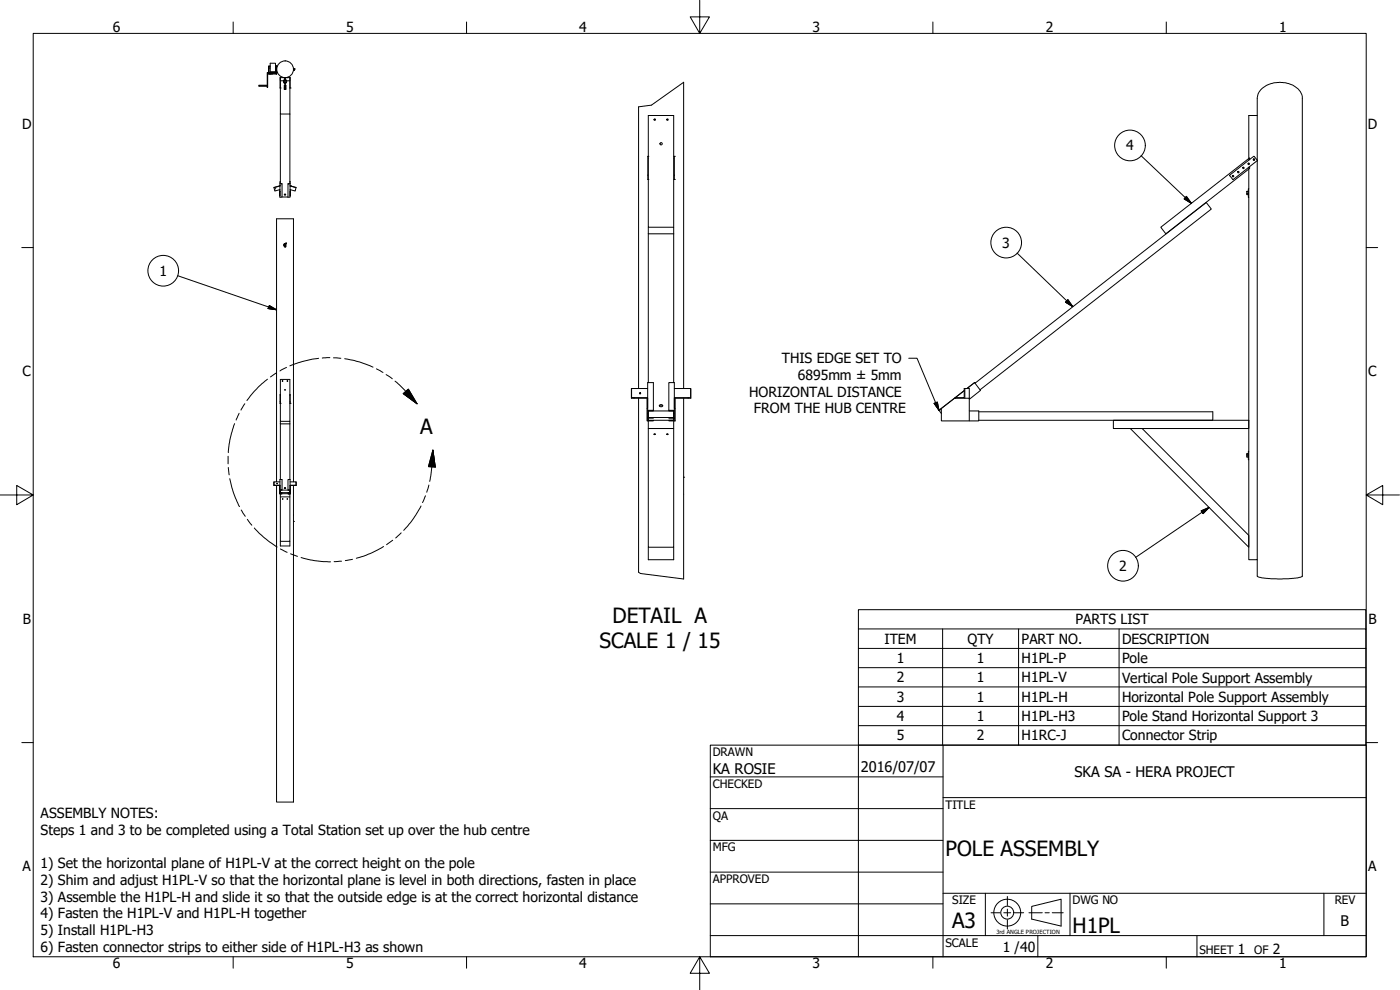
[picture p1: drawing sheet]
<svg xmlns="http://www.w3.org/2000/svg" width="420mm" height="297mm" viewBox="0 0 420 297" stroke-linecap="round" stroke-linejoin="round" font-family="sans-serif">
<!-- layer: Visible (ANSI) -->
<g fill="none" stroke="#000" stroke-width=".3">
<path d="M80.6 19.8l.1 2.4zM80.7 19.8h.4M80.7 20h.4M81.1 19h1.6v2.5h-1.6zM82.7 20h.3M82.9 19.8v2.4zM82.9 19.8h.1M82.9 19.8h-.2h.3v.2M83 20v1.8M80.2 25.6h-2.5v.3h2.5l.1-4.1v4.1M80.2 25.9l.1 .3zM80.3 21.8h2.8v.2h-2.8"/>
<path d="M80.7 22.2h2.2M80.7 20.4h.4M80.9 22.2h.1M81.8 21.9h.1M82.7 20.4h.3M83 22l-.1 .2M84.1 26.4h.1M84.1 34.2v20.9h.5v4.1h-.6l.1-4.7M85 23.3h.1M85.1 24.2h-1v10h2.9M85.3 25.7l.5-.1h-.5v.2h.4M85.3 25.8v1z"/>
<path d="M85.3 26.8h.1M85.3 23.3h-1.2v3.1M85.3 24.2h.5M85.3 26.3h.2M85.3 26.5h.2M85.4 23.3v.6M85.5 25.9h.2v.9h-.2zM85.5 25v.1M85.6 25l-.1 .7 .1-.6M85.7 23.3v.6M85.7 26.3h.1M85.7 26.5h.1"/>
<path d="M85.7 23.3h1.4v3.1M85.8 25.7l-.1 1.1zM86 23.3h.1M86 24.2h1M87 23.3v31.8l-.6 .1M87 26.4h.1M87.1 26.4h.1M88.1 20.6v.3M88.3 20.6l.2 .2-.3 .3zM88.3 20.7l-.2 .1 .2 .2M88.3 20.7h.1M88.3 20.9v.1"/>
<path d="M191.6 32.1v84.5M205.2 24.7v91.9M377.3 34.7v-5.2a5.8 5.8 0 0 1 6-4.7 6.8 6.8 0 0 1 7.4 3.6l.1 144.4a7.3 7.3 0 0 1-4.1 .9l-6.3-.2a5.5 5.5 0 0 1-3.1-.7v-4.9M83.9 55.7l-1.7 .6M83.9 57.4l.1 1.5zM83.9 55.7h.1M83.9 56.9v.5M84 55.8l-1.8 .5 .3 1 1.5-.4M84 55.2h.6M84.6 59.1h1.8M85.3 58.3h.4M87 54.5l.1 4.7h-.7v-4h.7"/>
<path d="M87.1 57.4v1.5zM87.1 55.8l1.7 .5M87.1 55.7l1.8 .5-.3 1.1-1.5-.4M87.1 55.7h.1M87.1 56.9v.5M194.4 53.8h.1M194.4 46.9h.1M194.4 46.9v6.9M194.4 53.8h.2M194.4 46.9h.2M202.2 53.8h.2M202.2 46.9h.2"/>
<path d="M202.4 53.8h.1M202.4 46.9h.1M202.4 46.9v6.9M369.1 52.5l-.1 .3M369.1 52.7l.9 1.1M374.2 58.3h.1M374.2 58h.1M374.2 57.6h.1M374.3 57.5h.3M374.3 58h.3M374.3 58.4h.3M374.6 57.4h-.4v.9"/>
<path d="M374.8 48.1v-13.4h2.5v133.2h-2.5v-117.7M374.8 56.6v2.6M374.8 48.9v.4M375 47.9v-.5l-26.6 20.8 1.5 2 25.1-19.7v-.5M376.2 46.9l.3 .1M376.2 46.9l-7.1 5.6M376.4 47l.9 1.3M377.3 48.2l-7.2 5.7-.2-.1M85.1 73.5l.1 .1M85.3 73.1v.1M85.3 73.5h.2M85.3 73.6l.2 .1"/>
<path d="M85.3 73.3l-.2 .2M85.5 73.1h.2v1h-.2zM85.7 74h.1M85.7 73.5h.1M85.7 73.7h.1M85.7 73.1h-.4l.2 .9M85.7 73.1v1l.1-.9M85.8 73.1h-.5v1v-.9M85.8 73.1v.1M85.8 72.9l.1 .2M85.9 72.9l-.3 .2M86 73.1l-.2 .1"/>
<path d="M194.6 68.2v46.6M194.6 70.2h7.6M202.2 68.2v-33.5h-7.6v33.5h7.6v2M202.2 70.2v44.6M84.1 118.4h.1M84.1 118.7v7.7h2.9v.8M87 118.4l.1 2.6M189.5 116.6v2.9h.7M190.2 119.3v.2h4M191.6 119.5v52.2M192.1 117.8l.2 .2-.3 .2v-.3l.2 .1-.1 .2M194.2 119.5h.2v3h-.2z"/>
<path d="M194.4 116.6h-4.9v2.7h4.9M202.4 116.6h4.9v2.7h-4.9M205.2 119.5v23.7M206.6 119.3v.2h-4M207.3 116.6v2.9h-.7M286.4 119.5l-3.9 3v3.8h11.3v-3h-2.9M286.4 119.5h.3M286.4 119.5l3-2.3-7.6 5.9M286.7 119.5v-.2h2.7v-2.7h1.5v9.7M286.7 119.5h4.2M289.6 116.6v2.9M292.5 114.8h.1"/>
<path d="M292.5 114.8l1.8 2.3-3.4 2.7M292.5 114.8l-2.3 1.8M292.6 115l69.4-54.2 1.5 1.9-69.4 54.3M84.1 121h.1M84.1 121v-7.2h2.9v12.6M84.1 126.4v17.5M84.1 127.2h2.9M87 127.2v16.7M87 121h.1M87.1 121h.1M194.2 122.5v3.8h1.9v-.2h-1.5v-.6h-.2h1.7v-.2h-1.5v-2h1.5v-8.5h-1.7v11.5M194.4 123.1h1.7"/>
<path d="M194.6 126.3v37.9h7.6v-37.9M194.6 123.3h7.6v2h-7.6zM194.6 128.6h7.6M196.1 126.1h6.1M196.3 130.3h.4M197.9 121.8l.4-.3 .6 .3M197.9 121.6a.42 .42 0 0 1 .7-.2 .42 .42 0 0 1 0 .6l-.7-.1zM200.1 130.3h.4M200.7 125.3h1.5v-2h-1.5v-8.5h1.7v11.5M200.7 123.1h1.7M202.6 122.5v-3h-.2l.2 6.8h-1.9v-.2h1.5v-.6h.2l-1.7-.2M281.8 123.1h.1"/>
<path d="M281.8 123.1l.7 1M282.5 122.5l-.7 .6M293.8 123.6h70.2v2.5h-70.2M334.1 126.1h40.7v2.5h-40.7zM339.2 128.6h3.6l32 32v3.6zM374.2 136.8h.1M374.3 136.8h.3M374.6 136.1h-.4v1h.4M374.6 136.3h-.4M374.8 135.4v2.6M82.2 144.6v1.1h.3M82.5 145.6l1.4 .1"/>
<path d="M83 145.7v95h5.1v-84.3M83 144.6v-79h5.1v79M83.2 145v.1M83.9 146.8v1.4h.7l-.5-.1-.1-.2h.6l-.5-.1v-.7h.5v-3.2h-.6v4.3M83.9 145.7l.1 1.1zM84 144.6h-1.8v1h1.8M84 147h.6M84.1 148.2v14.2h2.9v-14.2M84.1 149.1h2.9M84.6 148.1h2.4M84.8 149.7h.1M85.3 146.5h.4"/>
<path d="M86.2 149.7h.1M87 147.1v.7h-2.9v-.7h3M87.1 144.6h1.7v1h-1.7M87.1 146.8v-1.1v2.5h-.7l.6-.1 .1-.2h-.7l.6-.1v-.7h-.6v-3.2h.7v4.3M88.1 156.4h.1M88.1 145.7v10.7M88.6 145.6l-1.5 .1M88.8 144.6l.1 1.1h-.3M205.2 143.2h.1M205.2 143.2v30.5M84.1 162.4v1.4h2.9v-1.4M194.6 164.2v3.7h7.6v-3.7"/>
<circle cx="85.5" cy="24.4" r=".54"/>
<circle cx="85.5" cy="24.4" r=".32"/>
<circle cx="85.6" cy="20.8" r="2.51"/>
<circle cx="196.5" cy="35.9" r=".22"/>
<circle cx="200.3" cy="35.9" r=".22"/>
<circle cx="82.7" cy="56.7" r=".03"/>
<circle cx="198.4" cy="43.1" r=".35"/>
<circle cx="370" cy="52.8" r=".22"/>
<circle cx="371.6" cy="51.6" r=".22"/>
<circle cx="373.2" cy="50.4" r=".22"/>
<circle cx="374.7" cy="49.2" r=".22"/>
<circle cx="376.3" cy="47.9" r=".16"/>
<circle cx="376.3" cy="47.9" r=".22"/>
<circle cx="84.8" cy="114.3" r=".1"/>
<circle cx="85.6" cy="117" r=".1"/>
<circle cx="86.3" cy="114.3" r=".1"/>
</g>
<!-- layer: Break Line (ANSI) -->
<path d="M205.2 24.7l-9.7 6.8-3.9 .6M191.6 171.7l.6 .4 13 1.6" fill="none" stroke="#000" stroke-width=".3"/>
<!-- layer: Detail Boundary (ANSI) -->
<g fill="none" stroke="#000" stroke-width=".3">
<path d="M80.3 113.8a31.8 31.8 0 0 0-6.2 6.4M83 111.9l-1.8 1.2M86 110.2l-2 1.1M95.6 107.5a34.6 34.6 0 0 0-8.6 2.3M99 107.3l-2.3 .1M100.1 107.4l2.2 .1M103.4 107.6a31.8 31.8 0 0 1 8.6 2.6M113 110.7l1.9 1M115.9 112.4l1.8 1.3M118.6 114.3l2.8 2.7 3.8 4.1M121 118.1l1.6-1.3 2.6 4.3zM68.5 136.9v2.3"/>
<path d="M70.4 127.1a29.5 29.5 0 0 0-1.9 8.7M71.8 124l-.9 2M73.5 121.1l-1.2 1.9M129.9 135.1l.7 5-2-.1zM129.9 135.1l-.3 5-.6 4.3M68.5 140.3l.3 2.2M69 143.6a29 29 0 0 0 2.9 8.4M72.4 153l1.2 1.9M74.2 155.8l1.4 1.8M76.3 158.4a29.3 29.3 0 0 0 6.9 5.7M120.4 159.9l-1.7 1.5M126.4 151.8a30.7 30.7 0 0 1-5.2 7.3"/>
<path d="M127.7 148.8l-.9 2M128.7 145.5l-.6 2.2M84.1 164.7l2.1 1M87.2 166.2l2.1 .7M90.4 167.3a30.1 30.1 0 0 0 8.8 1.3M102.5 168.4l-2.2 .1M105.8 167.8l-2.2 .4M115.1 164a29.7 29.7 0 0 1-8.2 3.5M117.9 162.1l-1.9 1.3"/>
</g>
<path d="M121 118.1l4.2 3zM121 118.1l1.6-1.3 2.6 4.3zM129.9 135.1l.7 5zM129.9 135.1l.7 5-2-.1z" fill="#000" stroke="#000" stroke-width=".3"/>
<!-- layer: Symbol (ANSI) -->
<g fill="none" stroke="#000" stroke-width=".3">
<path d="M342.5 46.7l15.1 14.3M356 58.9l1.6 2.1-2.2-1.3zM305.2 75.9l16.7 16.1M53.3 82.7l29.7 10.2M80.8 91.7l2.2 1.2-2.5-.3zM320.5 89.9l1.4 2.1-2.1-1.3zM272.7 107.5h2.5l6.6 15.6M280.4 121l.9-.4 .5 2.5zM360.5 153.3l2.3-1-1.7 1.8zM362.8 152.3l-22 14.9M257.6 188.7v-5.8h152.3v5.8M257.6 188.7h152.3v5.8"/>
<path d="M257.6 188.7v34.9h152.3v-29.1M257.6 194.5h152.3M282.9 188.7v34.9M305.7 188.7v34.9M335.9 188.7v34.9M257.6 200.3h152.3M257.6 206.1h152.3M257.6 211.9h152.3M257.6 217.7h152.3"/>
<circle cx="339.1" cy="43.6" r="4.6"/>
<circle cx="302" cy="72.8" r="4.6"/>
<circle cx="49" cy="81.2" r="4.6"/>
<circle cx="337" cy="169.8" r="4.6"/>
</g>
<!-- layer: Border (ANSI) -->
<g fill="none" stroke="#000" stroke-width=".3">
<path d="M10 10h400v277.1h-400zM70 6.6v3.4M140 6.6v3.4M210 0v10l-2.9-4.9h5.8l-2.9 4.9M280 6.6v3.4M350 6.6v3.4M6.5 74.3h3.5M410 74.3h3.4M0 148.5h10l-5-2.8v5.7l5-2.9M410 148.5l5 2.9v-5.7l-5 2.8h10M6.5 222.8h3.5M410 222.8h3.4"/>
<path d="M70 287.1v3.4M140 287.1v3.4M210 287.1l2.9 4.9h-5.8l2.9-4.9v9.9M280 287.1v3.4M350 287.1v3.4"/>
</g>
<!-- layer: Title (ANSI) -->
<g fill="none" stroke="#000" stroke-width=".3">
<path d="M213.2 223.6h196.8v63.5h-196.8zM213.2 233.1h69.8M257.6 223.6v63.5M283 239.3h127M283 223.6v63.5M213.2 242.6h69.8M213.2 252.1h69.8M213.2 261.7h69.8M213.2 271.2h69.8M283 268h127M295.7 268v12.7M321.1 268v12.7"/>
<path d="M397.3 268v12.7M213.2 280.7h196.8M311.5 280.7v6.4M359.2 280.7v6.4"/>
</g>
<!-- layer: Symbol (ANSI) -->
<path d="M355.4 59.7l2.2 1.3zM356 58.9l1.6 2.1-2.2-1.3zM80.5 92.6l2.5 .3zM80.8 91.7l2.2 1.2-2.5-.3zM319.8 90.7l2.1 1.3zM320.5 89.9l1.4 2.1-2.1-1.3zM280.4 121l1.4 2.1zM280.4 121l.9-.4 .5 2.5zM362.8 152.3l-1.7 1.8zM360.5 153.3l2.3-1-1.7 1.8z" fill="#000" stroke="#000" stroke-width=".3"/>
<!-- layer: Sketch Geometry (ANSI) -->
<g fill="none" stroke="#000" stroke-width=".3">
<path d="M297.4 273.9h2.8M301.2 273.9h2.1M302.3 269v2.7M302.3 272.8v2.1M302.3 276v2.8M304.4 273.9h2.8M308.8 273.9h4M309.6 272l8.9-2.2v8.1l-8.9-2.1zM313.6 273.9h1.3M315.8 273.9h3.3"/>
<circle cx="302.3" cy="273.8" r="4"/>
<circle cx="302.3" cy="273.8" r="1.94"/>
</g>
<g font-size="6.3">
<text x="126.1" y="130.2">A</text>
<text x="183.8" y="186.8">DETAIL A</text>
<text x="179.9" y="194.3">SCALE 1 / 15</text>
<text x="283.8" y="257">POLE ASSEMBLY</text>
<text x="285.8" y="278.6">A3</text>
<text x="321.9" y="280">H1PL</text>
</g>
<g font-size="4.4">
<text x="213.9" y="232.2">KA ROSIE</text>
<text x="258.4" y="231.6">2016/07/07</text>
<text x="322.5" y="233">SKA SA - HERA PROJECT</text>
<text x="402.3" y="277.9">B</text>
</g>
<g font-size="4.2">
<text x="33.8" y="9.6">6</text>
<text x="103.9" y="9.6">5</text>
<text x="173.9" y="9.6">4</text>
<text x="243.8" y="9.6">3</text>
<text x="313.9" y="9.6">2</text>
<text x="383.9" y="9.6">1</text>
<text x="6.7" y="38.7">D</text>
<text x="410.5" y="38.7">D</text>
<text x="337.9" y="45.1">4</text>
<text x="300.8" y="74.3">3</text>
<text x="47.9" y="82.7">1</text>
<text x="6.8" y="113">C</text>
<text x="234.6" y="109">THIS EDGE SET TO</text>
<text x="410.7" y="113">C</text>
<text x="224.9" y="119">HORIZONTAL DISTANCE</text>
<text x="239.5" y="114">6895mm ± 5mm</text>
<text x="226.3" y="124.1">FROM THE HUB CENTRE</text>
<text x="335.9" y="171.3">2</text>
<text x="6.9" y="187.2">B</text>
<text x="322.8" y="187.4">PARTS LIST</text>
<text x="410.7" y="187.2">B</text>
<text x="265.5" y="193.2">ITEM</text>
<text x="290.4" y="193.2">QTY</text>
<text x="306.6" y="193.2">PART NO.</text>
<text x="336.7" y="193.2">DESCRIPTION</text>
<text x="269.1" y="198.9">1</text>
<text x="293.2" y="198.9">1</text>
<text x="306.6" y="198.9">H1PL-P</text>
<text x="336.7" y="199">Pole</text>
<text x="269.1" y="204.8">2</text>
<text x="293.2" y="204.8">1</text>
<text x="306.6" y="204.8">H1PL-V</text>
<text x="336.7" y="204.8">Vertical Pole Support Assembly</text>
<text x="269.1" y="210.6">3</text>
<text x="293.2" y="210.6">1</text>
<text x="306.6" y="210.6">H1PL-H</text>
<text x="336.7" y="210.6">Horizontal Pole Support Assembly</text>
<text x="269.1" y="216.3">4</text>
<text x="293.2" y="216.3">1</text>
<text x="306.6" y="216.4">H1PL-H3</text>
<text x="336.7" y="216.4">Pole Stand Horizontal Support 3</text>
<text x="269.1" y="222.2">5</text>
<text x="293.2" y="222.2">2</text>
<text x="306.6" y="222.2">H1RC-J</text>
<text x="336.7" y="222.2">Connector Strip</text>
<text x="12.2" y="245.3">ASSEMBLY NOTES:</text>
<text x="12.2" y="250.4">Steps 1 and 3 to be completed using a Total Station set up over the hub centre</text>
<text x="6.8" y="261.4">A</text>
<text x="12.2" y="260.5">1) Set the horizontal plane of H1PL-V at the correct height on the pole</text>
<text x="410.7" y="261.4">A</text>
<text x="12.2" y="265.5">2) Shim and adjust H1PL-V so that the horizontal plane is level in both directions, fasten in place</text>
<text x="12.2" y="270.5">3) Assemble the H1PL-H and slide it so that the outside edge is at the correct horizontal distance</text>
<text x="12.2" y="275.5">4) Fasten the H1PL-V and H1PL-H together</text>
<text x="12.2" y="280.5">5) Install H1PL-H3</text>
<text x="12.2" y="285.5">6) Fasten connector strips to either side of H1PL-H3 as shown</text>
<text x="300.9" y="285.6">1 /40</text>
<text x="371.5" y="286.2">1</text>
<text x="382" y="286.2">2</text>
<text x="33.8" y="290.5">6</text>
<text x="103.9" y="290.5">5</text>
<text x="173.9" y="290.5">4</text>
<text x="243.8" y="290.5">3</text>
<text x="313.9" y="290.5">2</text>
<text x="383.9" y="290.5">1</text>
</g>
<g font-size="3.5">
<text x="213.9" y="226.9">DRAWN</text>
<text x="213.9" y="236.4">CHECKED</text>
<text x="213.9" y="245.9">QA</text>
<text x="283.8" y="242.6">TITLE</text>
<text x="213.9" y="255.4">MFG</text>
<text x="213.9" y="265">APPROVED</text>
<text x="285.8" y="271.3">SIZE</text>
<text x="321.9" y="271.3">DWG NO</text>
<text x="400.6" y="271.3">REV</text>
<text x="283.8" y="284">SCALE</text>
<text x="360" y="286.2">SHEET</text>
<text x="376.4" y="286.2">OF</text>
</g>
<text font-size="1.7" x="299" y="280.3">3rd ANGLE PROJECTION</text>
</svg>
